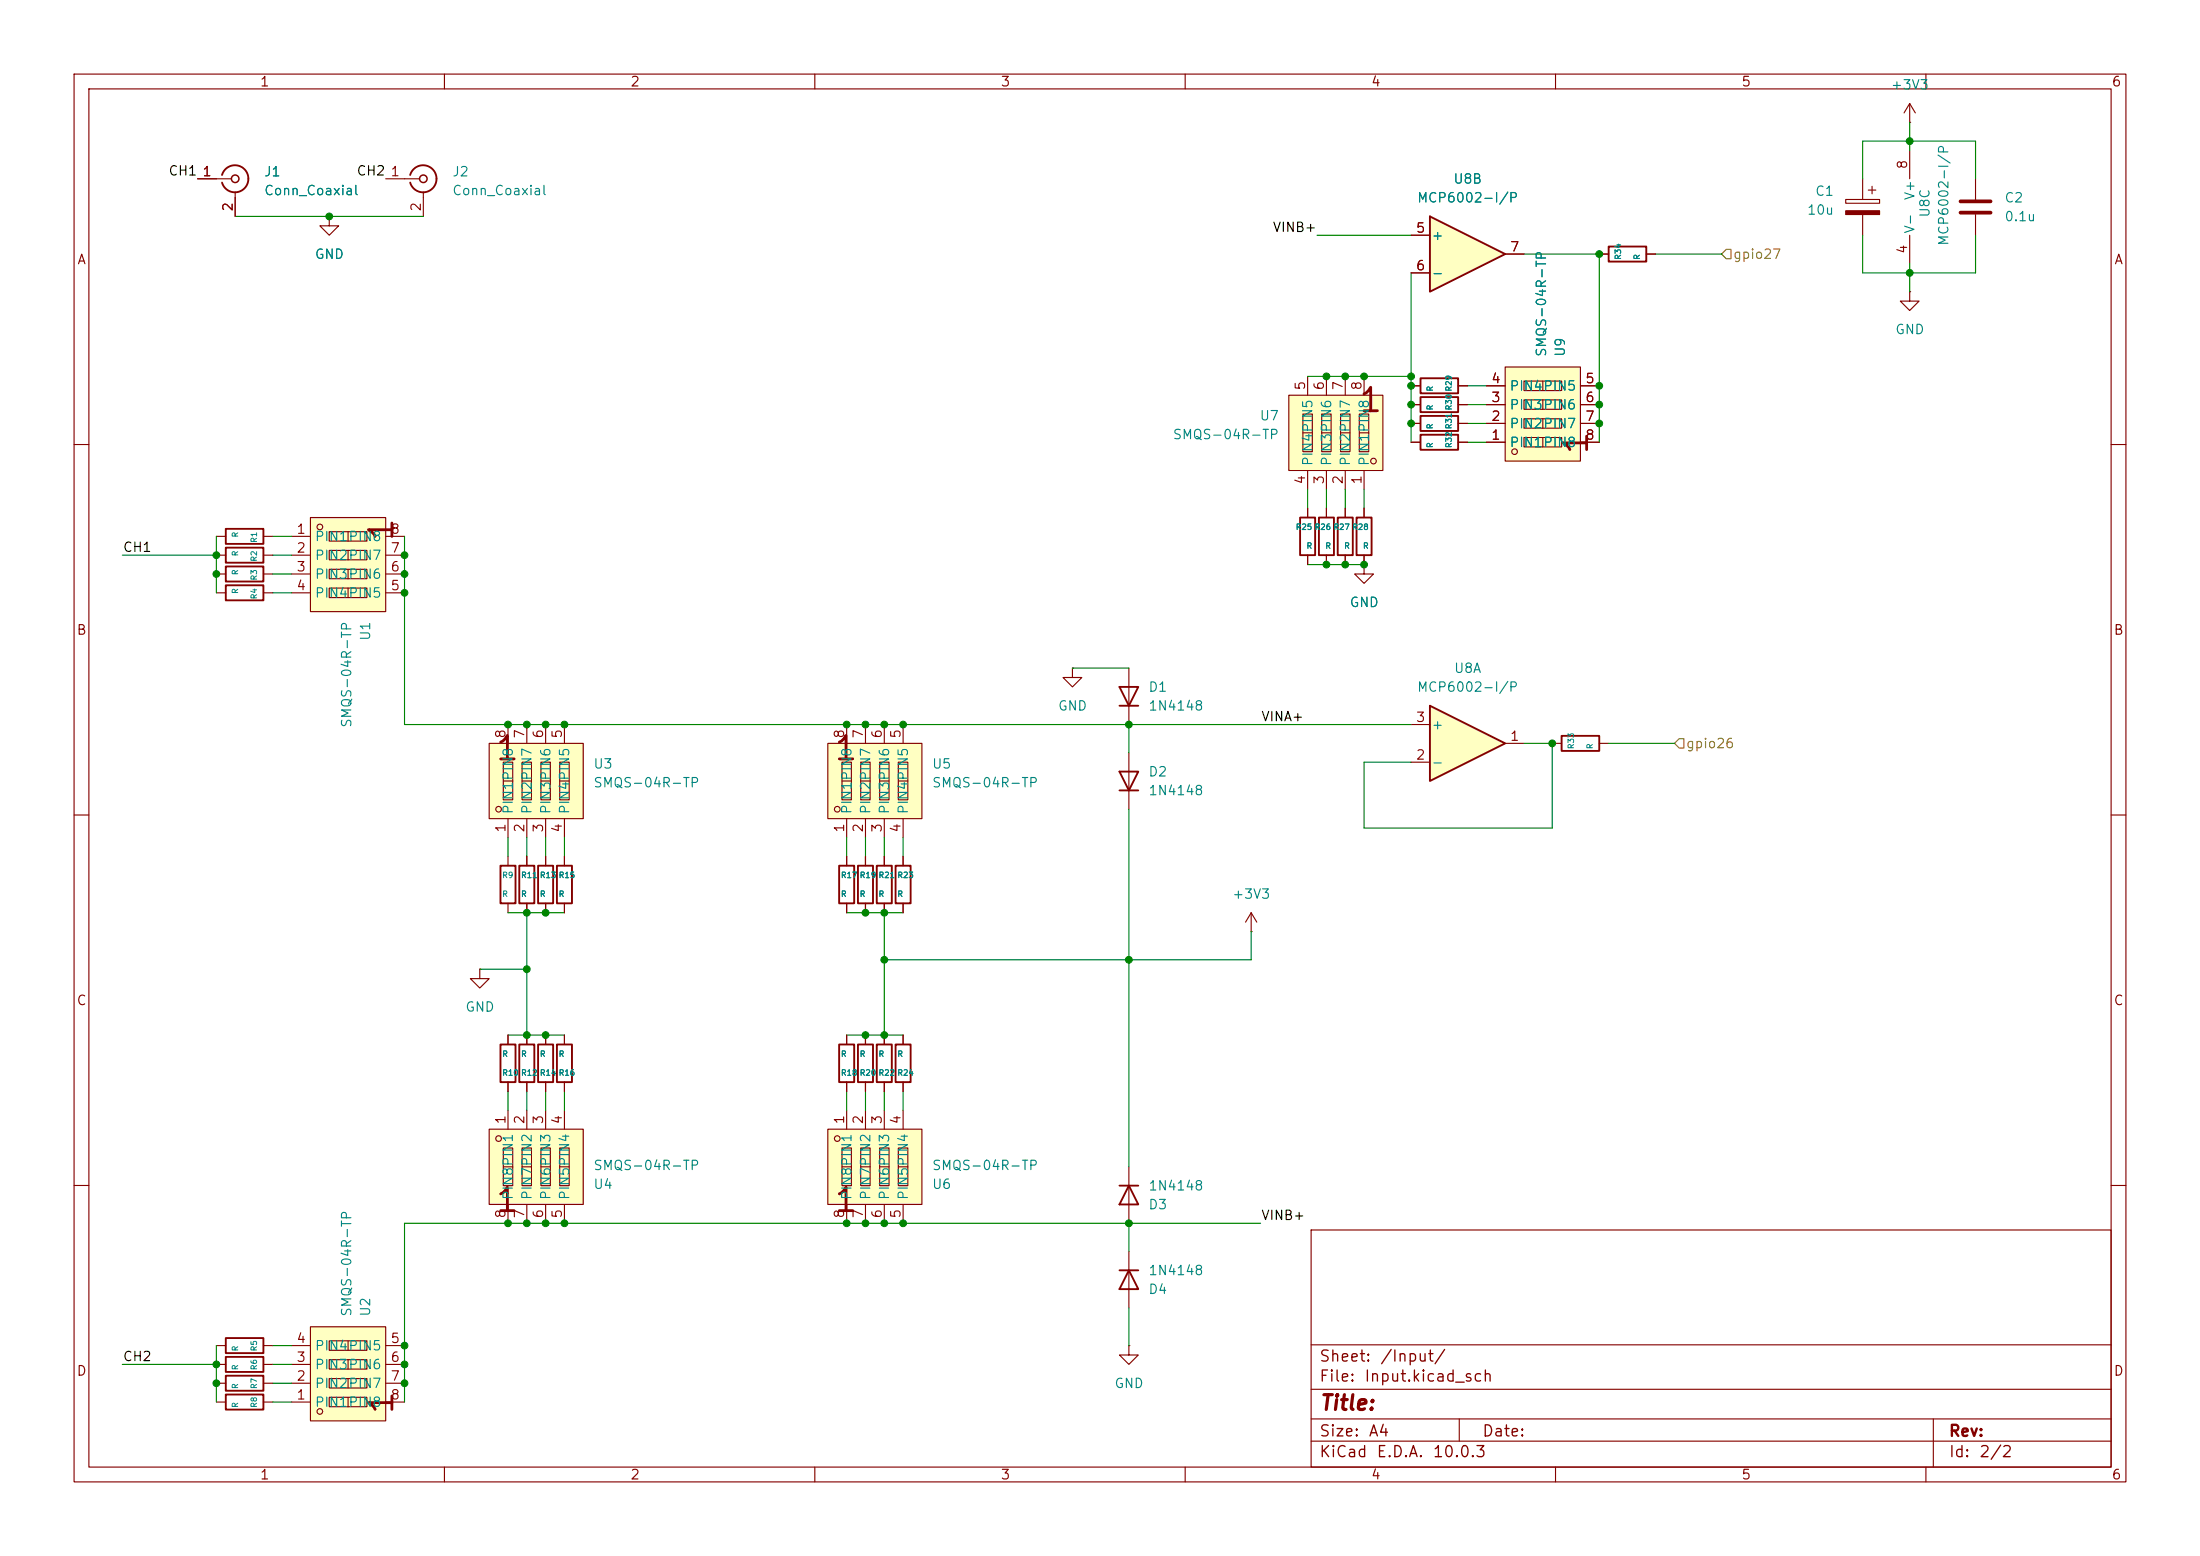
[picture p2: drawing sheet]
<svg xmlns="http://www.w3.org/2000/svg" width="297mm" height="210mm" viewBox="0 0 297 210" stroke-linecap="round" stroke-linejoin="round" font-family="sans-serif">
<g fill="none" stroke="#840000" stroke-width=".15">
<path d="M10 10h277v190h-277zM12 12h273v186h-273zM60 10v2M110 10v2M160 10v2M210 10v2M257.8 16.5h.1M257.8 14l-.8 1.2M257.8 14l.8 1.2M257.8 14v2.5M260 10v2M44.4 29.2v1.3h1.3l-1.3 1.3-1.2-1.3h1.2"/>
<path d="M44.4 29.2h.1M215.9 34.3h1.3M222.2 34.3h1.3M249.2 26.9h4.5v.5h-4.5zM251.5 24.1v2.8M251.5 29v2.8M252.2 25.7h1M252.7 25.1v1.1M10 60h2M285 60h2M10 110h2M71.1 115.6v1.2"/>
<path d="M73.7 115.6v1.2M76.2 115.6v1.2M285 110h2M71.1 121.9v1.3M73.7 121.9v1.3M76.2 121.9v1.3M114.3 139.7v1.3M114.3 146.1v1.2M10 160h2M177 166h108v32h-108zM285 160h2M60 198v2"/>
<path d="M110 198v2M160 198v2M177 194.5h108M177 191.5h108M177 187.5h108M177 181.5h108M197 191.5v3M210 198v2M260 198v2M261 191.5v6.5"/>
</g>
<path d="M217.2 33.3h5v2h-5zM70.1 116.8h2v5.1h-2zM72.6 116.8h2.1v5.1h-2.1zM75.2 116.8h2v5.1h-2zM113.3 141h2v5.1h-2z" fill="none" stroke="#840000" stroke-width=".25"/>
<path d="M249.2 28.4h4.5v.6h-4.5z" fill="#840000" stroke="#840000" stroke-width=".15"/>
<g fill="#ffffc2">
<path d="M66 100.3h12.7v10.2h-12.7z"/>
<path d="M68 102.9h1.2v5.1h-1.2z"/>
<path d="M70.5 102.9h1.2v5.1h-1.2z"/>
<path d="M73 102.9h1.3v5.1h-1.3z"/>
<path d="M75.6 102.9h1.2v5.1h-1.2z"/>
</g>
<g fill="none" stroke="#840000" stroke-width=".15">
<path d="M52.1 24.1h4.5M57.1 25.9v3.3M257.8 39.4v1.2h1.3l-1.3 1.3-1.3-1.3h1.3M257.8 39.4h.1M257.8 20.3v3.8M257.8 31.8v3.8M266.7 24.1v2.8M266.7 29v2.8M190.5 52.1h1.3M196.8 52.1h1.3M68.6 97.8v2.5M71.1 97.8v2.5"/>
<path d="M73.7 97.8v2.5M76.2 97.8v2.5M66 100.3h12.7v10.2h-12.7zM67.9 105.4h1.3M68 102.9h1.2v5.1h-1.2zM68.6 110.5v2.5M68.6 115.6v1.2M70.5 102.9h1.2v5.1h-1.2zM70.5 105.4h1.2M71.1 110.5v2.5M73 105.4h1.3M73 102.9h1.3v5.1h-1.3z"/>
<path d="M73.7 110.5v2.5M75.6 102.9h1.2v5.1h-1.2zM75.6 105.4h1.2M76.2 110.5v2.5M114.3 115.6v1.2M116.8 115.6v1.2M64.8 130.8v1.3h1.2l-1.2 1.3-1.3-1.3h1.3M64.8 130.8h.1M68.6 121.9v1.3M114.3 121.9v1.3M116.8 121.9v1.3M116.8 139.7v1.3"/>
<path d="M116.8 146.1v1.2"/>
<circle cx="67.3" cy="109.2" r=".38"/>
</g>
<path d="M55.4 23.6a1.81 1.81 0 0 1 2.8-.9 1.81 1.81 0 0 1 0 2.9 1.81 1.81 0 0 1-2.8-1M191.8 51.1h5v2h-5zM67.6 116.8h2v5.1h-2zM113.3 116.8h2v5.1h-2zM115.8 116.8h2.1v5.1h-2.1zM115.8 141h2.1v5.1h-2.1z" fill="none" stroke="#840000" stroke-width=".25"/>
<circle cx="57.2" cy="24.1" r=".51" fill="none" stroke="#840000" stroke-width=".2"/>
<path d="M264.7 27.2h4M264.7 28.7h4" fill="none" stroke="#840000" stroke-width=".51"/>
<g fill="#ffffc2">
<path d="M203.2 49.5h10.2v12.7h-10.2z"/>
<path d="M205.7 59h5.1v1.3h-5.1z"/>
<path d="M205.7 56.5h5.1v1.3h-5.1z"/>
<path d="M205.7 54h5.1v1.2h-5.1z"/>
<path d="M205.7 51.4h5.1v1.3h-5.1z"/>
</g>
<g fill="none" stroke="#840000" stroke-width=".15">
<path d="M190.5 59.7h1.3M196.8 59.7h1.3M200.7 59.7h2.5M200.7 57.2h2.5M200.7 54.6h2.5M200.7 52.1h2.5M203.2 49.5h10.2v12.7h-10.2zM205.7 59h5.1v1.3h-5.1zM205.7 56.5h5.1v1.3h-5.1zM205.7 54h5.1v1.2h-5.1zM205.7 51.4h5.1v1.3h-5.1zM208.3 51.4v1.3"/>
<path d="M208.3 54v1.2M208.3 56.5v1.3M208.3 59.1v1.2M213.4 59.7h2.5M213.4 57.2h2.5M213.4 54.6h2.5M213.4 52.1h2.5M152.4 90.2v7.6M152.4 101.6v7.6"/>
<circle cx="204.5" cy="61" r=".38"/>
</g>
<path d="M191.8 58.7h5v2h-5zM151.1 92.7h2.6l-1.3 2.6zM151.1 95.3h2.6M151.1 104.1h2.6l-1.3 2.6zM151.1 106.7h2.6" fill="none" stroke="#840000" stroke-width=".25"/>
<path d="M193 95.3l10.2 5-10.2 5.1z" fill="#ffffc2"/>
<path d="M193 95.3l10.2 5-10.2 5.1z" fill="none" stroke="#840000" stroke-width=".25"/>
<path d="M190.5 97.8h2.5M190.5 102.9h2.5M203.2 100.3h2.5" fill="none" stroke="#840000" stroke-width=".15"/>
<g fill="#ffffc2">
<path d="M174 53.3h12.7v10.2h-12.7z"/>
<path d="M183.5 55.9h1.3v5.1h-1.3z"/>
<path d="M181 55.9h1.3v5.1h-1.3z"/>
<path d="M178.4 55.9h1.3v5.1h-1.3z"/>
<path d="M175.9 55.9h1.3v5.1h-1.3z"/>
</g>
<g fill="none" stroke="#840000" stroke-width=".15">
<path d="M174 53.3h12.7v10.2h-12.7zM175.9 55.9h1.3v5.1h-1.3zM175.9 58.4h1.3M176.5 50.8v2.5M178.4 55.9h1.3v5.1h-1.3zM178.4 58.4h1.3M179.1 50.8v2.5M181 58.4h1.2M181 55.9h1.3v5.1h-1.3zM181.6 50.8v2.5M183.5 55.9h1.3v5.1h-1.3zM183.5 58.4h1.3"/>
<path d="M184.1 50.8v2.5M176.5 63.5v2.5M179.1 63.5v2.5M181.6 63.5v2.5M184.1 76.2v1.3h1.3l-1.3 1.2-1.2-1.2h1.2M184.1 76.2h.1M184.1 63.5v2.5M144.8 90.2v1.2h1.2l-1.2 1.3-1.3-1.3h1.3M144.8 90.2h.1M119.4 139.7v1.3M121.9 139.7v1.3M168.9 125.7h.1"/>
<path d="M168.9 123.2l-.8 1.3M168.9 123.2l.8 1.3M168.9 123.2v2.5M119.4 146.1v1.2M121.9 146.1v1.2M152.4 157.5v7.6M152.4 168.9v7.6M152.4 181.6v1.3h1.3l-1.3 1.3-1.3-1.3h1.3M152.4 181.6h.1"/>
<circle cx="185.4" cy="62.2" r=".38"/>
</g>
<path d="M118.4 141h2v5.1h-2zM120.9 141h2v5.1h-2zM151.1 171.5h2.6M151.1 160h2.6M152.4 171.5l1.3 2.5h-2.6zM152.4 160l1.3 2.6h-2.6z" fill="none" stroke="#840000" stroke-width=".25"/>
<g fill="#ffffc2">
<path d="M111.8 100.3h12.7v10.2h-12.7z"/>
<path d="M113.7 102.9h1.2v5.1h-1.2z"/>
<path d="M116.2 102.9h1.3v5.1h-1.3z"/>
<path d="M118.8 102.9h1.2v5.1h-1.2z"/>
<path d="M121.3 102.9h1.3v5.1h-1.3z"/>
</g>
<g fill="none" stroke="#840000" stroke-width=".15">
<path d="M114.3 97.8v2.5M116.8 97.8v2.5M119.4 97.8v2.5M121.9 97.8v2.5M111.8 100.3h12.7v10.2h-12.7zM113.7 105.4h1.2M113.7 102.9h1.2v5.1h-1.2zM114.3 110.5v2.5M116.2 102.9h1.3v5.1h-1.3zM116.2 105.4h1.3M116.8 110.5v2.5M118.7 105.4h1.3"/>
<path d="M118.8 102.9h1.2v5.1h-1.2zM119.4 110.5v2.5M121.3 102.9h1.3v5.1h-1.3zM121.3 105.4h1.2M121.9 110.5v2.5"/>
<circle cx="113" cy="109.2" r=".38"/>
</g>
<g fill="#ffffc2">
<path d="M111.8 152.4h12.7v10.2h-12.7z"/>
<path d="M113.7 154.9h1.2v5.1h-1.2z"/>
<path d="M116.2 154.9h1.3v5.1h-1.3z"/>
<path d="M118.8 154.9h1.2v5.1h-1.2z"/>
<path d="M121.3 154.9h1.3v5.1h-1.3z"/>
</g>
<g fill="none" stroke="#840000" stroke-width=".15">
<path d="M26.7 24.1h4.5M31.7 25.9v3.3M29.2 72.4h1.3M29.2 74.9h1.3M29.2 77.5h1.3M35.6 72.4h1.2M35.6 74.9h1.2M35.6 77.5h1.2M29.2 80h1.3M35.6 80h1.2M119.4 115.6v1.2M121.9 115.6v1.2"/>
<path d="M209.5 100.3h1.3M215.9 100.3h1.3M68.6 139.7v1.3M119.4 121.9v1.3M121.9 121.9v1.3M68.6 146.1v1.2M111.8 152.4h12.7v10.2h-12.7zM113.7 157.5h1.2M113.7 154.9h1.2v5.1h-1.2zM114.3 149.9v2.5M116.2 154.9h1.3v5.1h-1.3zM116.2 157.5h1.3"/>
<path d="M116.8 149.9v2.5M118.7 157.5h1.3M118.8 154.9h1.2v5.1h-1.2zM119.4 149.9v2.5M121.3 154.9h1.3v5.1h-1.3zM121.3 157.5h1.2M121.9 149.9v2.5M114.3 162.6v2.5M116.8 162.6v2.5M119.4 162.6v2.5M121.9 162.6v2.5M29.2 181.6h1.3"/>
<path d="M29.2 189.2h1.3M29.2 184.2h1.3M35.6 181.6h1.2M35.6 189.2h1.2M35.6 184.2h1.2"/>
<circle cx="113" cy="153.7" r=".38"/>
</g>
<path d="M30 23.6a1.81 1.81 0 0 1 2.8-.9 1.81 1.81 0 0 1 0 2.9 1.81 1.81 0 0 1-2.8-1M30.5 71.4h5.1v2h-5.1zM30.5 73.9h5.1v2h-5.1zM30.5 76.5h5.1v2h-5.1zM30.5 79h5.1v2h-5.1zM210.8 99.3h5.1v2h-5.1zM118.4 116.8h2v5.1h-2zM120.9 116.8h2v5.1h-2zM67.6 141h2v5.1h-2zM30.5 180.6h5.1v2h-5.1zM30.5 188.2h5.1v2h-5.1zM30.5 183.1h5.1v2.1h-5.1z" fill="none" stroke="#840000" stroke-width=".25"/>
<circle cx="31.8" cy="24.1" r=".51" fill="none" stroke="#840000" stroke-width=".2"/>
<g fill="#ffffc2">
<path d="M66 152.4h12.7v10.2h-12.7z"/>
<path d="M68 154.9h1.2v5.1h-1.2z"/>
<path d="M70.5 154.9h1.2v5.1h-1.2z"/>
<path d="M73 154.9h1.3v5.1h-1.3z"/>
<path d="M75.6 154.9h1.2v5.1h-1.2z"/>
</g>
<g fill="none" stroke="#840000" stroke-width=".15">
<path d="M71.1 139.7v1.3M73.7 139.7v1.3M66 152.4h12.7v10.2h-12.7zM67.9 157.5h1.3M68 154.9h1.2v5.1h-1.2zM68.6 149.9v2.5M70.5 154.9h1.2v5.1h-1.2zM70.5 157.5h1.2M71.1 146.1v1.2M71.1 149.9v2.5M73 157.5h1.3M73 154.9h1.3v5.1h-1.3z"/>
<path d="M73.7 146.1v1.2M73.7 149.9v2.5M75.6 154.9h1.2v5.1h-1.2zM75.6 157.5h1.2M76.2 149.9v2.5M68.6 162.6v2.5M71.1 162.6v2.5M73.7 162.6v2.5M76.2 162.6v2.5M29.2 186.7h1.3M35.6 186.7h1.2"/>
<circle cx="67.3" cy="153.7" r=".38"/>
</g>
<path d="M70.1 141h2v5.1h-2zM72.6 141h2.1v5.1h-2.1zM30.5 185.7h5.1v2h-5.1z" fill="none" stroke="#840000" stroke-width=".25"/>
<g fill="#ffffc2">
<path d="M41.9 69.9h10.2v12.7h-10.2z"/>
<path d="M44.4 71.8h5.1v1.2h-5.1z"/>
<path d="M44.4 74.3h5.1v1.3h-5.1z"/>
<path d="M44.4 76.8h5.1v1.3h-5.1z"/>
<path d="M44.4 79.4h5.1v1.2h-5.1z"/>
</g>
<g fill="none" stroke="#840000" stroke-width=".15">
<path d="M39.4 72.4h2.5M39.4 74.9h2.5M39.4 77.5h2.5M41.9 69.9h10.2v12.7h-10.2zM44.4 71.8h5.1v1.2h-5.1zM44.4 74.3h5.1v1.3h-5.1zM44.4 76.8h5.1v1.3h-5.1zM44.4 79.4h5.1v1.2h-5.1zM47 71.8v1.2M47 74.3v1.3M47 76.8v1.3M47 79.4v1.2"/>
<path d="M52.1 72.4h2.5M52.1 74.9h2.5M52.1 77.5h2.5M39.4 80h2.5M52.1 80h2.5"/>
<circle cx="43.2" cy="71.1" r=".38"/>
</g>
<g fill="#ffffc2">
<path d="M41.9 179.1h10.2v12.7h-10.2z"/>
<path d="M44.4 188.6h5.1v1.3h-5.1z"/>
<path d="M44.4 186.1h5.1v1.2h-5.1z"/>
<path d="M44.4 183.5h5.1v1.3h-5.1z"/>
<path d="M44.4 181h5.1v1.3h-5.1z"/>
</g>
<g fill="none" stroke="#840000" stroke-width=".15">
<path d="M190.5 57.2h1.3M190.5 54.6h1.3M196.8 57.2h1.3M196.8 54.6h1.3M176.5 68.6v1.3M176.5 74.9v1.3M179.1 68.6v1.3M179.1 74.9v1.3M181.6 68.6v1.3M181.6 74.9v1.3M184.1 68.6v1.3M184.1 74.9v1.3"/>
<path d="M76.2 139.7v1.3M76.2 146.1v1.2M41.9 179.1h10.2v12.7h-10.2zM39.4 189.2h2.5M39.4 186.7h2.5M39.4 184.2h2.5M39.4 181.6h2.5M44.4 188.6h5.1v1.3h-5.1zM44.4 186.1h5.1v1.2h-5.1zM44.4 183.5h5.1v1.3h-5.1zM44.4 181h5.1v1.3h-5.1zM47 181v1.3"/>
<path d="M47 183.5v1.3M47 186.1v1.2M47 188.6v1.3M52.1 189.2h2.5M52.1 186.7h2.5M52.1 184.2h2.5M52.1 181.6h2.5"/>
<circle cx="43.2" cy="190.5" r=".38"/>
</g>
<path d="M191.8 56.1h5v2.1h-5zM191.8 53.6h5v2h-5zM175.5 69.9h2v5h-2zM178.1 69.9h2v5h-2zM180.6 69.9h2v5h-2zM183.1 69.9h2.1v5h-2.1zM75.2 141h2v5.1h-2z" fill="none" stroke="#840000" stroke-width=".25"/>
<path d="M193 29.2l10.2 5.1-10.2 5.1z" fill="#ffffc2"/>
<path d="M193 29.2l10.2 5.1-10.2 5.1z" fill="none" stroke="#840000" stroke-width=".25"/>
<g fill="none" stroke="#840000" stroke-width=".15">
<path d="M26.7 24.1h2.5M31.7 26.7v2.5M44.4 29.2h.1M190.5 31.8h2.5M190.5 36.8h2.5M203.2 34.3h2.5M215.9 34.3h1.3M222.2 34.3h1.3M190.5 52.1h1.3M190.5 59.7h1.3M190.5 57.2h1.3M190.5 54.6h1.3"/>
<path d="M196.8 52.1h1.3M196.8 59.7h1.3M196.8 57.2h1.3M196.8 54.6h1.3M200.7 52.1h2.5M200.7 59.7h2.5M200.7 57.2h2.5M200.7 54.6h2.5M213.4 52.1h2.5M213.4 59.7h2.5M213.4 57.2h2.5M213.4 54.6h2.5"/>
<path d="M176.5 68.6v1.3M176.5 74.9v1.3M179.1 68.6v1.3M179.1 74.9v1.3M181.6 68.6v1.3M181.6 74.9v1.3M184.1 76.2h.1M184.1 68.6v1.3M184.1 74.9v1.3M71.1 115.6v1.2M73.7 115.6v1.2M76.2 115.6v1.2"/>
<path d="M114.3 115.6v1.2M116.8 115.6v1.2M119.4 115.6v1.2M121.9 115.6v1.2M68.6 139.7v1.3M71.1 121.9v1.3M71.1 139.7v1.3M73.7 121.9v1.3M73.7 139.7v1.3M76.2 121.9v1.3M76.2 139.7v1.3M114.3 121.9v1.3"/>
<path d="M114.3 139.7v1.3M116.8 121.9v1.3M116.8 139.7v1.3M119.4 121.9v1.3M119.4 139.7v1.3M121.9 121.9v1.3M121.9 139.7v1.3M68.6 146.1v1.2M71.1 146.1v1.2M73.7 146.1v1.2M76.2 146.1v1.2M114.3 146.1v1.2"/>
<path d="M116.8 146.1v1.2M119.4 146.1v1.2M121.9 146.1v1.2"/>
</g>
<path d="M233 33.7h.7v1.2h-.7l-.6-.6zM226.7 99.7h.6v1.3h-.6l-.6-.7z" fill="none" stroke="#848400" stroke-width=".15"/>
<g fill="none" stroke="#008400" stroke-width=".15">
<path d="M257.8 16.5v3.8M31.7 29.2h25.4M177.8 31.8h12.7M190.5 36.8v22.9M205.7 34.3h10.2v25.4M223.5 34.3h8.9M251.5 31.8v5h15.2v-5M251.5 24.1v-5h15.2v5M257.8 35.6v3.8M176.5 50.8h14M198.1 52.1h2.6M198.1 57.2h2.6"/>
<path d="M198.1 54.6h2.6M198.1 59.7h2.6M16.5 74.9h12.7M29.2 72.4v7.6M36.8 74.9h2.6M36.8 72.4h2.6M36.8 77.5h2.6M54.6 72.4v25.4h135.9M176.5 76.2h7.6M176.5 66v2.6M179.1 66v2.6M181.6 66v2.6"/>
<path d="M184.1 66v2.6M36.8 80h2.6M144.8 90.2h7.6M152.4 97.8v3.8M68.6 113v2.6M71.1 113v2.6M73.7 113v2.6M76.2 113v2.6M114.3 113v2.6M116.8 113v2.6M119.4 113v2.6M121.9 113v2.6"/>
<path d="M152.4 109.2v48.3M205.7 100.3h3.8v11.5h-25.4v-8.9h6.4M217.2 100.3h8.9M64.8 130.8h6.3M68.6 123.2h7.6M68.6 139.7h7.6M71.1 123.2v16.5M114.3 123.2h7.6M114.3 139.7h7.6M119.4 123.2v16.5M168.9 125.7v3.8h-49.5M68.6 147.3v2.6"/>
<path d="M71.1 147.3v2.6M73.7 147.3v2.6M76.2 147.3v2.6M114.3 147.3v2.6M116.8 147.3v2.6M119.4 147.3v2.6M121.9 147.3v2.6M152.4 165.1v3.8M152.4 176.5v5.1M170.2 165.1h-115.6v24.1M16.5 184.2h12.7M29.2 181.6v7.6"/>
<path d="M36.8 184.2h2.6M36.8 186.7h2.6M36.8 181.6h2.6M36.8 189.2h2.6"/>
</g>
<g fill="#008400" stroke="#008400" stroke-width=".14">
<circle cx="71.1" cy="97.8" r=".46"/>
<circle cx="73.7" cy="123.2" r=".46"/>
<circle cx="68.6" cy="97.8" r=".46"/>
<circle cx="73.7" cy="97.8" r=".46"/>
<circle cx="71.1" cy="123.2" r=".46"/>
<circle cx="29.2" cy="184.2" r=".46"/>
<circle cx="54.6" cy="186.7" r=".46"/>
<circle cx="54.6" cy="80" r=".46"/>
<circle cx="29.2" cy="186.7" r=".46"/>
<circle cx="54.6" cy="181.6" r=".46"/>
<circle cx="68.6" cy="165.1" r=".46"/>
<circle cx="54.6" cy="184.2" r=".46"/>
<circle cx="73.7" cy="165.1" r=".46"/>
<circle cx="76.2" cy="165.1" r=".46"/>
<circle cx="71.1" cy="165.1" r=".46"/>
<circle cx="116.8" cy="123.2" r=".46"/>
<circle cx="119.4" cy="123.2" r=".46"/>
<circle cx="71.1" cy="139.7" r=".46"/>
<circle cx="71.1" cy="130.8" r=".46"/>
<circle cx="73.7" cy="139.7" r=".46"/>
<circle cx="119.4" cy="139.7" r=".46"/>
<circle cx="119.4" cy="129.5" r=".46"/>
<circle cx="54.6" cy="77.5" r=".46"/>
<circle cx="44.4" cy="29.2" r=".46"/>
<circle cx="54.6" cy="74.9" r=".46"/>
<circle cx="29.2" cy="74.9" r=".46"/>
<circle cx="29.2" cy="77.5" r=".46"/>
<circle cx="114.3" cy="165.1" r=".46"/>
<circle cx="121.9" cy="165.1" r=".46"/>
<circle cx="116.8" cy="165.1" r=".46"/>
<circle cx="119.4" cy="165.1" r=".46"/>
<circle cx="116.8" cy="139.7" r=".46"/>
<circle cx="152.4" cy="165.1" r=".46"/>
<circle cx="76.2" cy="97.8" r=".46"/>
<circle cx="152.4" cy="97.8" r=".46"/>
<circle cx="121.9" cy="97.8" r=".46"/>
<circle cx="114.3" cy="97.8" r=".46"/>
<circle cx="116.8" cy="97.8" r=".46"/>
<circle cx="119.4" cy="97.8" r=".46"/>
<circle cx="209.5" cy="100.3" r=".46"/>
<circle cx="184.1" cy="50.8" r=".46"/>
<circle cx="181.6" cy="50.8" r=".46"/>
<circle cx="152.4" cy="129.5" r=".46"/>
<circle cx="215.9" cy="34.3" r=".46"/>
<circle cx="215.9" cy="52.1" r=".46"/>
<circle cx="257.8" cy="19.1" r=".46"/>
<circle cx="257.8" cy="36.8" r=".46"/>
<circle cx="190.5" cy="50.8" r=".46"/>
<circle cx="190.5" cy="57.2" r=".46"/>
<circle cx="190.5" cy="54.6" r=".46"/>
<circle cx="190.5" cy="52.1" r=".46"/>
<circle cx="215.9" cy="54.6" r=".46"/>
<circle cx="215.9" cy="57.2" r=".46"/>
<circle cx="179.1" cy="50.8" r=".46"/>
<circle cx="181.6" cy="76.2" r=".46"/>
<circle cx="184.1" cy="76.2" r=".46"/>
<circle cx="179.1" cy="76.2" r=".46"/>
</g>
<g font-size="3.2" fill="#840000">
<text x="183.2" y="56.4">1</text>
<text x="215.2" y="61.6" transform="rotate(-90 215.2 61.6)">1</text>
<text x="53.9" y="73.3" transform="rotate(-90 53.9 73.3)">1</text>
<text x="66.7" y="103.4">1</text>
<text x="112.4" y="103.4">1</text>
<text x="66.7" y="164.4">1</text>
<text x="112.4" y="164.4">1</text>
<text x="53.9" y="191.1" transform="rotate(-90 53.9 191.1)">1</text>
</g>
<text font-size="2" fill="#840000" x="178" y="190.8">Title:</text>
<g font-size="1.5" fill="#840000">
<text x="178" y="184.2">Sheet:</text>
<text x="186.2" y="184.2">/Input/</text>
<text x="178" y="186.9">File:</text>
<text x="184.1" y="186.9">Input.kicad_sch</text>
<text x="178" y="197.1">KiCad</text>
<text x="178" y="194.3">Size:</text>
<text x="184.7" y="194.3">A4</text>
<text x="185.7" y="197.1">E.D.A.</text>
<text x="193.3" y="197.1">10.0.3</text>
<text x="200" y="194.3">Date:</text>
<text x="263" y="194.3">Rev:</text>
<text x="263" y="197.1">Id:</text>
<text x="267.1" y="197.1">2/2</text>
</g>
<g font-size="1.3" fill="#840000">
<text x="35" y="12">1</text>
<text x="85" y="12">2</text>
<text x="135" y="12">3</text>
<text x="185" y="12">4</text>
<text x="235" y="12">5</text>
<text x="285" y="12">6</text>
<text x="257.8" y="22.9" transform="rotate(-90 257.8 22.9)">8</text>
<text x="27.2" y="24.1">1</text>
<text x="31.7" y="28.6" transform="rotate(-90 31.7 28.6)">2</text>
<text x="52.6" y="24.1">1</text>
<text x="57.1" y="28.6" transform="rotate(-90 57.1 28.6)">2</text>
<text x="10.3" y="36">A</text>
<text x="191.1" y="31.7">5</text>
<text x="203.8" y="34.3">7</text>
<text x="257.8" y="34.4" transform="rotate(-90 257.8 34.4)">4</text>
<text x="285.3" y="36">A</text>
<text x="191.1" y="36.8">6</text>
<text x="176.5" y="52.8" transform="rotate(-90 176.5 52.8)">5</text>
<text x="179" y="52.8" transform="rotate(-90 179 52.8)">6</text>
<text x="181.6" y="52.8" transform="rotate(-90 181.6 52.8)">7</text>
<text x="184.1" y="52.8" transform="rotate(-90 184.1 52.8)">8</text>
<text x="201.2" y="52">4</text>
<text x="213.9" y="52">5</text>
<text x="201.2" y="59.7">1</text>
<text x="201.2" y="57.1">2</text>
<text x="201.2" y="54.6">3</text>
<text x="213.9" y="54.6">6</text>
<text x="213.9" y="57.1">7</text>
<text x="213.9" y="59.7">8</text>
<text x="176.5" y="65.5" transform="rotate(-90 176.5 65.5)">4</text>
<text x="179" y="65.5" transform="rotate(-90 179 65.5)">3</text>
<text x="181.6" y="65.5" transform="rotate(-90 181.6 65.5)">2</text>
<text x="184.1" y="65.5" transform="rotate(-90 184.1 65.5)">1</text>
<text x="39.9" y="72.4">1</text>
<text x="39.9" y="74.9">2</text>
<text x="39.9" y="77.4">3</text>
<text x="52.6" y="77.4">6</text>
<text x="52.6" y="74.9">7</text>
<text x="52.6" y="72.4">8</text>
<text x="39.9" y="80">4</text>
<text x="52.6" y="80">5</text>
<text x="10.3" y="86">B</text>
<text x="285.3" y="86">B</text>
<text x="68.6" y="99.8" transform="rotate(-90 68.6 99.8)">8</text>
<text x="71.1" y="99.8" transform="rotate(-90 71.1 99.8)">7</text>
<text x="73.6" y="99.8" transform="rotate(-90 73.6 99.8)">6</text>
<text x="76.2" y="99.8" transform="rotate(-90 76.2 99.8)">5</text>
<text x="114.3" y="99.8" transform="rotate(-90 114.3 99.8)">8</text>
<text x="116.8" y="99.8" transform="rotate(-90 116.8 99.8)">7</text>
<text x="119.4" y="99.8" transform="rotate(-90 119.4 99.8)">6</text>
<text x="121.9" y="99.8" transform="rotate(-90 121.9 99.8)">5</text>
<text x="191.1" y="97.8">3</text>
<text x="203.8" y="100.3">1</text>
<text x="191.1" y="102.8">2</text>
<text x="68.6" y="112.5" transform="rotate(-90 68.6 112.5)">1</text>
<text x="71.1" y="112.5" transform="rotate(-90 71.1 112.5)">2</text>
<text x="73.6" y="112.5" transform="rotate(-90 73.6 112.5)">3</text>
<text x="76.2" y="112.5" transform="rotate(-90 76.2 112.5)">4</text>
<text x="114.3" y="112.5" transform="rotate(-90 114.3 112.5)">1</text>
<text x="116.8" y="112.5" transform="rotate(-90 116.8 112.5)">2</text>
<text x="119.4" y="112.5" transform="rotate(-90 119.4 112.5)">3</text>
<text x="121.9" y="112.5" transform="rotate(-90 121.9 112.5)">4</text>
<text x="10.3" y="136">C</text>
<text x="285.3" y="136">C</text>
<text x="68.6" y="151.8" transform="rotate(-90 68.6 151.8)">1</text>
<text x="71.1" y="151.8" transform="rotate(-90 71.1 151.8)">2</text>
<text x="73.6" y="151.8" transform="rotate(-90 73.6 151.8)">3</text>
<text x="76.2" y="151.8" transform="rotate(-90 76.2 151.8)">4</text>
<text x="114.3" y="151.8" transform="rotate(-90 114.3 151.8)">1</text>
<text x="116.8" y="151.8" transform="rotate(-90 116.8 151.8)">2</text>
<text x="119.4" y="151.8" transform="rotate(-90 119.4 151.8)">3</text>
<text x="121.9" y="151.8" transform="rotate(-90 121.9 151.8)">4</text>
<text x="68.6" y="164.5" transform="rotate(-90 68.6 164.5)">8</text>
<text x="71.1" y="164.5" transform="rotate(-90 71.1 164.5)">7</text>
<text x="73.6" y="164.5" transform="rotate(-90 73.6 164.5)">6</text>
<text x="76.2" y="164.5" transform="rotate(-90 76.2 164.5)">5</text>
<text x="114.3" y="164.5" transform="rotate(-90 114.3 164.5)">8</text>
<text x="116.8" y="164.5" transform="rotate(-90 116.8 164.5)">7</text>
<text x="119.4" y="164.5" transform="rotate(-90 119.4 164.5)">6</text>
<text x="121.9" y="164.5" transform="rotate(-90 121.9 164.5)">5</text>
<text x="10.3" y="186">D</text>
<text x="39.9" y="184.1">3</text>
<text x="39.9" y="181.6">4</text>
<text x="52.6" y="181.6">5</text>
<text x="52.6" y="184.1">6</text>
<text x="285.3" y="186">D</text>
<text x="39.9" y="189.2">1</text>
<text x="39.9" y="186.7">2</text>
<text x="52.6" y="186.7">7</text>
<text x="52.6" y="189.2">8</text>
<text x="35" y="200">1</text>
<text x="85" y="200">2</text>
<text x="135" y="200">3</text>
<text x="185" y="200">4</text>
<text x="235" y="200">5</text>
<text x="285" y="200">6</text>
</g>
<g font-size="1.3" fill="#008484">
<text x="255.2" y="12.4">+3V3</text>
<text x="35.6" y="24.1">J1</text>
<text x="35.6" y="26.7">Conn_Coaxial</text>
<text x="61" y="24.1">J2</text>
<text x="61" y="26.7">Conn_Coaxial</text>
<text x="191.2" y="27.6">MCP6002-I/P</text>
<text x="196.1" y="25.1">U8B</text>
<text x="243.9" y="29.3">10u</text>
<text x="245" y="26.8">C1</text>
<text x="258.8" y="27.1" transform="rotate(-90 258.8 27.1)">V+</text>
<text x="260.8" y="29.5" transform="rotate(-90 260.8 29.5)">U8C</text>
<text x="270.5" y="27.6">C2</text>
<text x="42.4" y="35.3">GND</text>
<text x="193.2" y="32.7">+</text>
<text x="258.8" y="31.6" transform="rotate(-90 258.8 31.6)">V-</text>
<text x="263.4" y="33.3" transform="rotate(-90 263.4 33.3)">MCP6002-I/P</text>
<text x="270.5" y="30.2">0.1u</text>
<text x="193.2" y="37.8">-</text>
<text x="255.8" y="45.4">GND</text>
<text x="203.7" y="53">PIN4PIN5</text>
<text x="209" y="48.3" transform="rotate(-90 209 48.3)">SMQS-04R-TP</text>
<text x="211.6" y="48.3" transform="rotate(-90 211.6 48.3)">U9</text>
<text x="158.2" y="59.6">SMQS-04R-TP</text>
<text x="170" y="57.1">U7</text>
<text x="203.7" y="58.1">PIN2PIN7</text>
<text x="203.7" y="55.6">PIN3PIN6</text>
<text x="177.5" y="63" transform="rotate(-90 177.5 63)">PIN4PIN5</text>
<text x="180" y="63" transform="rotate(-90 180 63)">PIN3PIN6</text>
<text x="182.6" y="63" transform="rotate(-90 182.6 63)">PIN2PIN7</text>
<text x="185.1" y="63" transform="rotate(-90 185.1 63)">PIN1PIN8</text>
<text x="203.7" y="60.7">PIN1PIN8</text>
<text x="42.4" y="73.4">PIN1PIN8</text>
<text x="42.4" y="75.9">PIN2PIN7</text>
<text x="42.4" y="78.4">PIN3PIN6</text>
<text x="42.4" y="81">PIN4PIN5</text>
<text x="182.1" y="82.3">GND</text>
<text x="50.3" y="86.6" transform="rotate(-90 50.3 86.6)">U1</text>
<text x="154.9" y="93.7">D1</text>
<text x="191.2" y="93.7">MCP6002-I/P</text>
<text x="196.2" y="91.1">U8A</text>
<text x="47.8" y="98.3" transform="rotate(-90 47.8 98.3)">SMQS-04R-TP</text>
<text x="142.7" y="96.2">GND</text>
<text x="154.9" y="96.2">1N4148</text>
<text x="193.2" y="98.8">+</text>
<text x="80" y="106.6">SMQS-04R-TP</text>
<text x="80" y="104.1">U3</text>
<text x="125.7" y="106.6">SMQS-04R-TP</text>
<text x="125.7" y="104.1">U5</text>
<text x="154.9" y="105.1">D2</text>
<text x="154.9" y="107.7">1N4148</text>
<text x="193.2" y="103.8">-</text>
<text x="69.6" y="110" transform="rotate(-90 69.6 110)">PIN1PIN8</text>
<text x="72.1" y="110" transform="rotate(-90 72.1 110)">PIN2PIN7</text>
<text x="74.6" y="110" transform="rotate(-90 74.6 110)">PIN3PIN6</text>
<text x="77.2" y="110" transform="rotate(-90 77.2 110)">PIN4PIN5</text>
<text x="115.3" y="110" transform="rotate(-90 115.3 110)">PIN1PIN8</text>
<text x="117.8" y="110" transform="rotate(-90 117.8 110)">PIN2PIN7</text>
<text x="120.4" y="110" transform="rotate(-90 120.4 110)">PIN3PIN6</text>
<text x="122.9" y="110" transform="rotate(-90 122.9 110)">PIN4PIN5</text>
<text x="166.3" y="121.6">+3V3</text>
<text x="62.7" y="136.9">GND</text>
<text x="80" y="158.2">SMQS-04R-TP</text>
<text x="80" y="160.8">U4</text>
<text x="125.7" y="158.2">SMQS-04R-TP</text>
<text x="125.7" y="160.8">U6</text>
<text x="154.9" y="161">1N4148</text>
<text x="69.6" y="162.1" transform="rotate(-90 69.6 162.1)">PIN8PIN1</text>
<text x="72.1" y="162.1" transform="rotate(-90 72.1 162.1)">PIN7PIN2</text>
<text x="74.6" y="162.1" transform="rotate(-90 74.6 162.1)">PIN6PIN3</text>
<text x="77.2" y="162.1" transform="rotate(-90 77.2 162.1)">PIN5PIN4</text>
<text x="115.3" y="162.1" transform="rotate(-90 115.3 162.1)">PIN8PIN1</text>
<text x="117.8" y="162.1" transform="rotate(-90 117.8 162.1)">PIN7PIN2</text>
<text x="120.4" y="162.1" transform="rotate(-90 120.4 162.1)">PIN6PIN3</text>
<text x="122.9" y="162.1" transform="rotate(-90 122.9 162.1)">PIN5PIN4</text>
<text x="154.9" y="163.5">D3</text>
<text x="154.9" y="172.4">1N4148</text>
<text x="47.8" y="177.8" transform="rotate(-90 47.8 177.8)">SMQS-04R-TP</text>
<text x="50.3" y="177.8" transform="rotate(-90 50.3 177.8)">U2</text>
<text x="154.9" y="175">D4</text>
<text x="42.4" y="185.1">PIN3PIN6</text>
<text x="42.4" y="182.6">PIN4PIN5</text>
<text x="42.4" y="190.2">PIN1PIN8</text>
<text x="42.4" y="187.7">PIN2PIN7</text>
<text x="150.4" y="187.7">GND</text>
</g>
<g font-size="1.3">
<text x="22.7" y="24">CH1</text>
<text x="48.1" y="24">CH2</text>
<text x="171.7" y="31.6">VINB+</text>
<text x="16.5" y="74.8">CH1</text>
<text x="170.2" y="97.7">VINA+</text>
<text x="170.2" y="165">VINB+</text>
<text x="16.5" y="184">CH2</text>
</g>
<g font-size="1.3" fill="#848400">
<text x="233.9" y="35.3">gpio27</text>
<text x="227.5" y="101.3">gpio26</text>
</g>
<g font-size=".8" fill="#008484">
<text x="219" y="35.1" transform="rotate(-90 219 35.1)">R34</text>
<text x="221.6" y="35.1" transform="rotate(-90 221.6 35.1)">R</text>
<text x="193.6" y="52.9" transform="rotate(-90 193.6 52.9)">R</text>
<text x="196.2" y="52.9" transform="rotate(-90 196.2 52.9)">R29</text>
<text x="193.6" y="58" transform="rotate(-90 193.6 58)">R</text>
<text x="193.6" y="55.5" transform="rotate(-90 193.6 55.5)">R</text>
<text x="196.2" y="58" transform="rotate(-90 196.2 58)">R31</text>
<text x="196.2" y="55.5" transform="rotate(-90 196.2 55.5)">R30</text>
<text x="193.6" y="60.5" transform="rotate(-90 193.6 60.5)">R</text>
<text x="196.2" y="60.5" transform="rotate(-90 196.2 60.5)">R32</text>
<text x="174.9" y="71.7">R25 R26 R27 R28</text>
<text x="32.3" y="77.7" transform="rotate(-90 32.3 77.7)">R</text>
<text x="32.3" y="75.1" transform="rotate(-90 32.3 75.1)">R</text>
<text x="32.3" y="72.6" transform="rotate(-90 32.3 72.6)">R</text>
<text x="34.9" y="75.9" transform="rotate(-90 34.9 75.9)">R2</text>
<text x="34.9" y="73.3" transform="rotate(-90 34.9 73.3)">R1</text>
<text x="176.3" y="74.2">R</text>
<text x="178.9" y="74.2">R</text>
<text x="181.4" y="74.2">R</text>
<text x="183.9" y="74.2">R</text>
<text x="32.3" y="80.2" transform="rotate(-90 32.3 80.2)">R</text>
<text x="34.9" y="81" transform="rotate(-90 34.9 81)">R4</text>
<text x="34.9" y="78.4" transform="rotate(-90 34.9 78.4)">R3</text>
<text x="212.7" y="101.2" transform="rotate(-90 212.7 101.2)">R33</text>
<text x="215.2" y="101.2" transform="rotate(-90 215.2 101.2)">R</text>
<text x="67.7" y="118.7">R9</text>
<text x="70.3" y="118.7">R11</text>
<text x="72.8" y="118.7">R13</text>
<text x="75.4" y="118.7">R15</text>
<text x="113.5" y="118.7">R17</text>
<text x="116" y="118.7">R19</text>
<text x="118.5" y="118.7">R21</text>
<text x="121.1" y="118.7">R23</text>
<text x="67.7" y="121.2">R</text>
<text x="70.3" y="121.2">R</text>
<text x="72.8" y="121.2">R</text>
<text x="75.4" y="121.2">R</text>
<text x="113.5" y="121.2">R</text>
<text x="116" y="121.2">R</text>
<text x="118.5" y="121.2">R</text>
<text x="121.1" y="121.2">R</text>
<text x="67.7" y="142.8">R</text>
<text x="70.3" y="142.8">R</text>
<text x="72.8" y="142.8">R</text>
<text x="75.4" y="142.8">R</text>
<text x="113.5" y="142.8">R</text>
<text x="116" y="142.8">R</text>
<text x="118.5" y="142.8">R</text>
<text x="121.1" y="142.8">R</text>
<text x="67.7" y="145.4">R10</text>
<text x="70.3" y="145.4">R12</text>
<text x="72.8" y="145.4">R14</text>
<text x="75.4" y="145.4">R16</text>
<text x="113.5" y="145.4">R18</text>
<text x="116" y="145.4">R20</text>
<text x="118.5" y="145.4">R22</text>
<text x="121.1" y="145.4">R24</text>
<text x="32.3" y="185" transform="rotate(-90 32.3 185)">R</text>
<text x="32.3" y="182.5" transform="rotate(-90 32.3 182.5)">R</text>
<text x="34.9" y="185" transform="rotate(-90 34.9 185)">R6</text>
<text x="34.9" y="182.5" transform="rotate(-90 34.9 182.5)">R5</text>
<text x="32.3" y="190.1" transform="rotate(-90 32.3 190.1)">R</text>
<text x="32.3" y="187.5" transform="rotate(-90 32.3 187.5)">R</text>
<text x="34.9" y="190.1" transform="rotate(-90 34.9 190.1)">R8</text>
<text x="34.9" y="187.5" transform="rotate(-90 34.9 187.5)">R7</text>
</g>
</svg>
